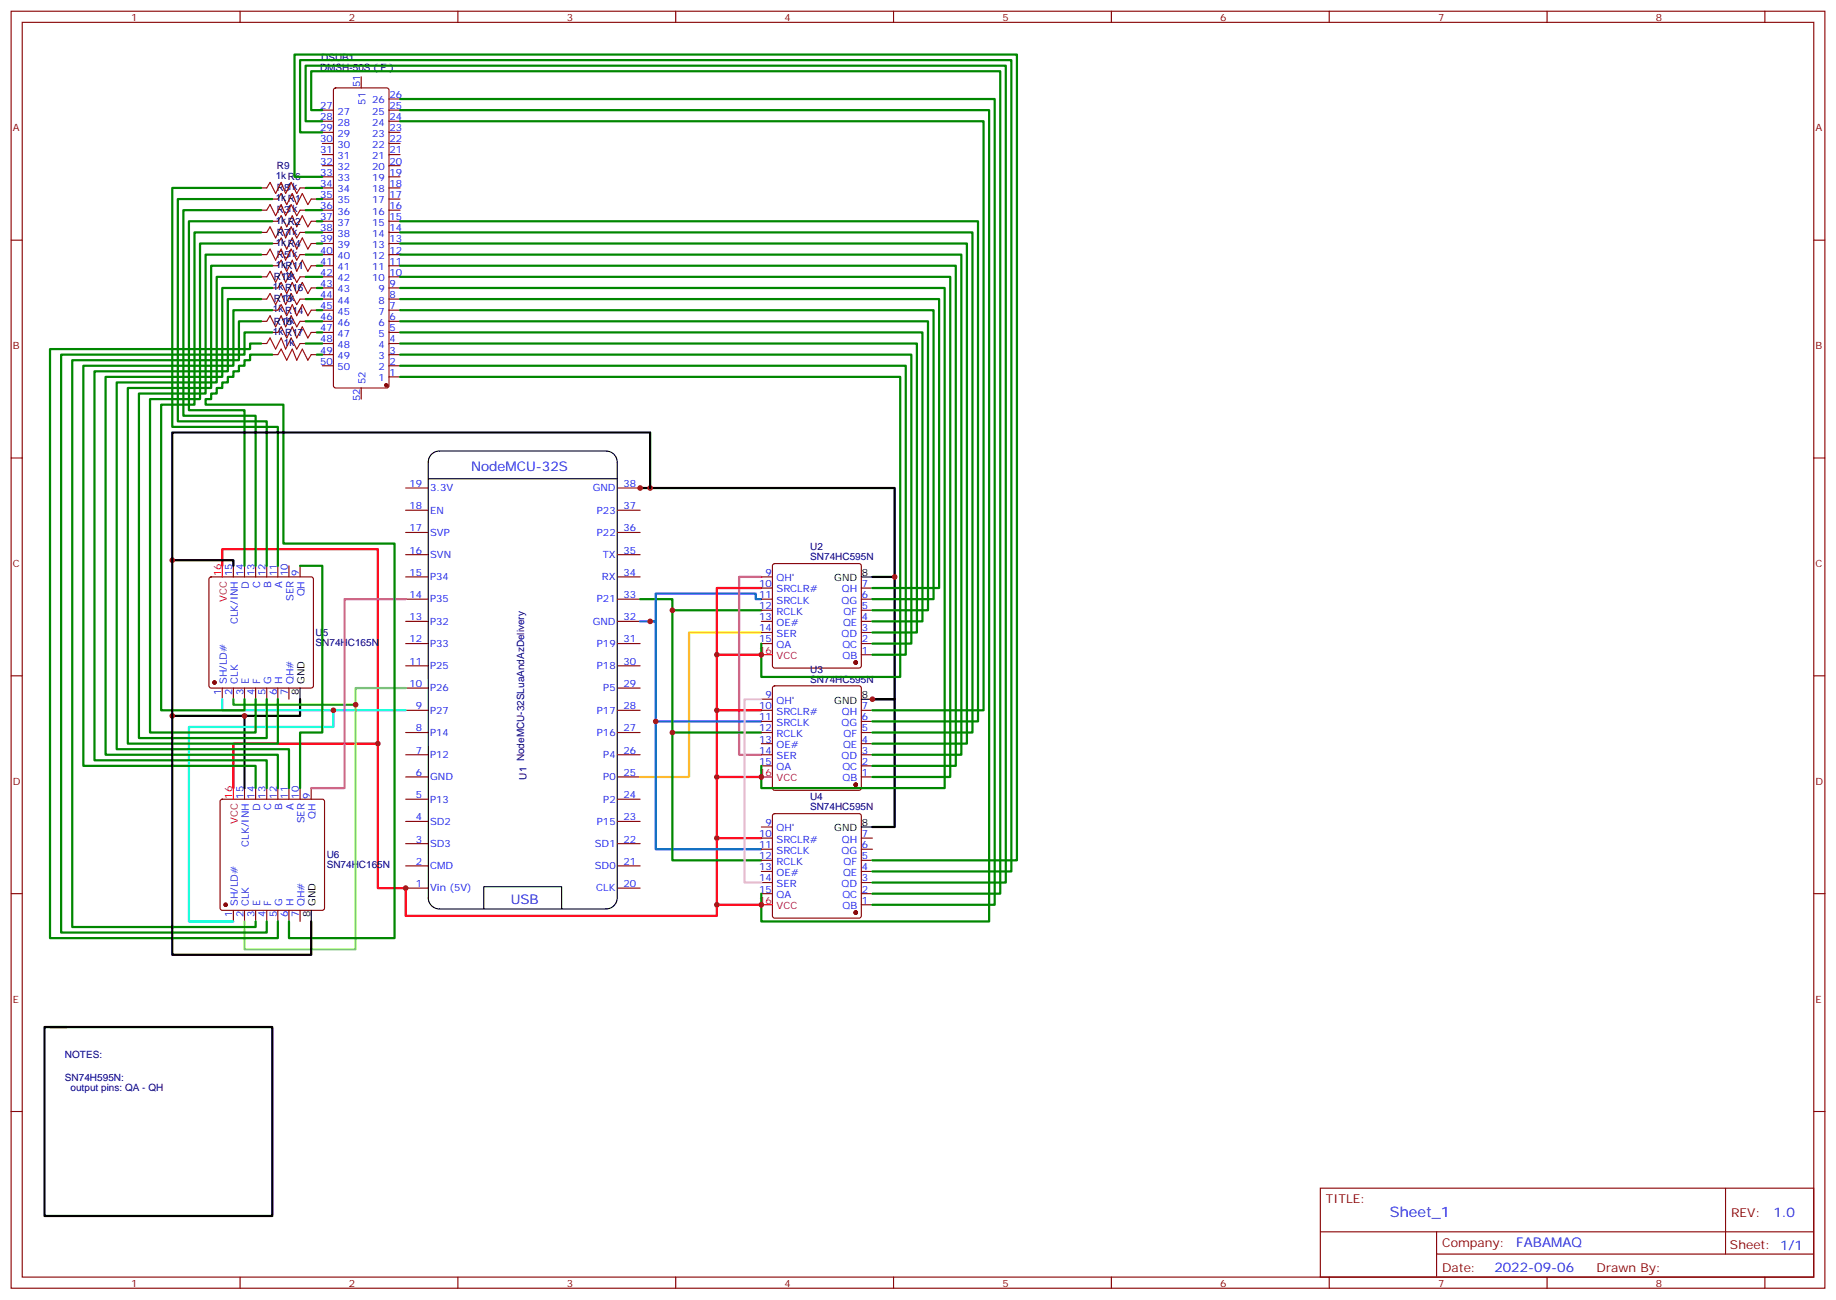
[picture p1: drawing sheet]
<svg xmlns="http://www.w3.org/2000/svg" width="583mm" height="413mm" viewBox="0 0 583 413" stroke-linecap="round" stroke-linejoin="round" font-family="sans-serif">
<g fill="none" stroke="#870000" stroke-width=".35">
<path d="M3.5 3.6h575.8v405.3h-575.8zM7.1 7.1h568.6v398.3h-568.6zM76.2 3.6v3.5M145.3 3.6v3.5M214.5 3.6v3.5M283.6 3.6v3.5M352.8 3.6v3.5M421.9 3.6v3.5M491.1 3.6v3.5M560.2 3.6v3.5M102.3 38.5h3.5M102.3 35h3.5"/>
<path d="M106.1 28.1l.4-.2h16.3l.5 .2 .2 .5v93.8l-.3 .5-.4 .3h-16.3l-.5-.3-.2-.5v-93.8zM114.7 24.4v3.5M123.5 38.5h3.5M123.5 35h3.5M123.5 31.4h3.5M82.9 59.7h1.8M95.2 59.7h1.8M102.3 59.7h3.5M102.3 56.1h3.5M102.3 52.6h3.5M102.3 49.1h3.5M102.3 45.5h3.5"/>
<path d="M102.3 42h3.5M123.5 59.7h3.5M123.5 56.1h3.5M123.5 52.6h3.5M123.5 49.1h3.5M123.5 45.5h3.5M123.5 42h3.5M3.5 76.2h3.6M82.9 73.8h1.8M82.9 66.7h1.8M86.4 77.3h1.8M86.4 70.2h1.8"/>
<path d="M86.4 63.2h1.8M95.2 73.8h1.8M95.2 66.7h1.8M98.8 77.3h1.7M98.8 70.2h1.7M98.8 63.2h1.7M102.3 77.3h3.5M102.3 73.8h3.5M102.3 70.2h3.5M102.3 66.7h3.5M102.3 63.2h3.5M123.5 77.3h3.5"/>
<path d="M123.5 73.8h3.5M123.5 70.2h3.5M123.5 66.7h3.5M123.5 63.2h3.5M575.7 76.2h3.6M82.9 94.9h1.8M82.9 87.9h1.8M82.9 80.8h1.8M86.4 98.5h1.8M86.4 91.4h1.8M86.4 84.3h1.8M95.2 94.9h1.8"/>
<path d="M95.2 87.9h1.8M95.2 80.8h1.8M98.8 98.5h1.7M98.8 91.4h1.7M98.8 84.3h1.7M102.3 98.5h3.5M102.3 94.9h3.5M102.3 91.4h3.5M102.3 87.9h3.5M102.3 84.3h3.5M102.3 80.8h3.5M123.5 98.5h3.5"/>
<path d="M123.5 94.9h3.5M123.5 91.4h3.5M123.5 87.9h3.5M123.5 84.3h3.5M123.5 80.8h3.5M82.9 109h1.8M82.9 102h1.8M86.4 112.6h1.8M86.4 105.5h1.8M95.2 109h1.8M95.2 102h1.8M98.8 112.6h1.7"/>
<path d="M98.8 105.5h1.7M102.3 116.1h3.5M102.3 112.6h3.5M102.3 109h3.5M102.3 105.5h3.5M102.3 102h3.5M123.5 119.6h3.5M123.5 116.1h3.5M123.5 112.6h3.5M123.5 109h3.5M123.5 105.5h3.5M123.5 102h3.5"/>
<path d="M114.7 123.2v3.5M3.5 145.4h3.6M128.8 154.9h7M196.1 154.9h7.1M575.7 145.4h3.6M74.1 179.6v3.5M77.6 179.6v3.5M81.1 179.6v3.5M84.7 179.6v3.5M88.2 179.6v3.5M91.7 179.6v3.5M95.2 179.6v3.5"/>
<path d="M128.8 162h7M128.8 169h7M128.8 176.1h7M196.1 162h7.1M196.1 169h7.1M196.1 176.1h7.1M245.4 179.1l.5-.2h26.8l.5 .2 .2 .5v31.7l-.2 .5-.5 .3h-26.8l-.5-.3-.2-.5v-31.7zM66.6 183.3l.4-.2h31.8l.5 .2 .2 .5v33.9l-.3 .5-.4 .2h-31.8l-.5-.2-.2-.5v-33.9zM128.8 183.1h7M128.8 190.2h7M128.8 197.2h7M196.1 183.1h7.1"/>
<path d="M196.1 190.2h7.1M196.1 197.2h7.1M241.7 183.1h3.5M241.7 190.2h3.5M241.7 197.2h3.5M241.7 193.7h3.5M241.7 186.7h3.5M273.4 190.2h3.5M273.4 197.2h3.5M273.4 193.7h3.5M273.4 186.7h3.5M3.5 214.5h3.6"/>
<path d="M70.6 218.4v3.5M74.1 218.4v3.5M77.6 218.4v3.5M81.1 218.4v3.5M84.7 218.4v3.5M88.2 218.4v3.5M91.7 218.4v3.5M128.8 204.3h7M128.8 211.3h7M128.8 218.4h7M196.1 204.3h7.1M196.1 211.3h7.1"/>
<path d="M196.1 218.4h7.1M241.7 204.3h3.5M241.7 200.8h3.5M245.4 217.9l.5-.2h26.8l.5 .2 .2 .5v31.8l-.2 .5-.5 .2h-26.8l-.5-.3-.2-.4v-31.8zM273.4 204.3h3.5M273.4 207.8h3.5M273.4 200.8h3.5M575.7 214.5h3.6M128.8 225.5h7M128.8 232.5h7M128.8 239.6h7M196.1 225.5h7.1"/>
<path d="M196.1 232.5h7.1M196.1 239.6h7.1M241.7 225.5h3.5M241.7 232.5h3.5M241.7 239.6h3.5M241.7 236h3.5M241.7 229h3.5M241.7 221.9h3.5M273.4 225.5h3.5M273.4 232.5h3.5M273.4 239.6h3.5M273.4 236h3.5"/>
<path d="M273.4 229h3.5M70.1 253.9l.5-.2h31.7l.5 .2 .2 .5v33.9l-.2 .5-.5 .2h-31.7l-.5-.3-.3-.4v-33.9zM77.6 250.2v3.5M81.1 250.2v3.5M84.7 250.2v3.5M88.2 250.2v3.5M91.7 250.2v3.5M95.2 250.2v3.5M98.8 250.2v3.5M128.8 246.6h7M128.8 253.7h7M196.1 246.6h7.1"/>
<path d="M196.1 253.7h7.1M241.7 243.1h3.5M245.4 258.5l.5-.2h26.8l.5 .2 .2 .5v31.7l-.2 .5-.5 .2h-26.8l-.5-.2-.2-.5v-31.7zM273.4 246.6h3.5M273.4 243.1h3.5M128.8 260.7h7M128.8 267.8h7M128.8 274.8h7M196.1 260.7h7.1M196.1 267.8h7.1M196.1 274.8h7.1M241.7 276.6h3.5"/>
<path d="M241.7 273.1h3.5M241.7 269.6h3.5M241.7 266h3.5M241.7 262.5h3.5M273.4 276.6h3.5M273.4 273.1h3.5M273.4 269.6h3.5M273.4 266h3.5M3.5 283.7h3.6M74.1 289v3.5M77.6 289v3.5M81.1 289v3.5"/>
<path d="M84.7 289v3.5M88.2 289v3.5M91.7 289v3.5M95.2 289v3.5M128.8 281.9h7M196.1 281.9h7.1M241.7 283.7h3.5M241.7 280.1h3.5M273.4 283.7h3.5M273.4 287.2h3.5M273.4 280.1h3.5M575.7 283.7h3.6"/>
<path d="M3.5 352.8h3.6M575.7 352.8h3.6M419.1 377.2h156.6v28.2h-156.6zM547.7 377.2v20.9M419.1 391h156.5M456 398.1h119.6M456 391v14.1M76.2 405.4v3.5M145.3 405.4v3.5M214.5 405.4v3.5M283.6 405.4v3.5M352.8 405.4v3.5"/>
<path d="M421.9 405.4v3.5M491.1 405.4v3.5M560.2 405.4v3.5"/>
</g>
<path d="M135.9 146.6l.1 138.4M135.9 152h60M135.9 146.7a3.5 3.5 0 0 1 3.6-3.5h52.9a3.5 3.5 0 0 1 3.5 3.5v138.1M273.4 183.1h3.5M95.2 218.4v3.5M273.4 221.9h3.5M273.4 262.5h3.5M98.8 289v3.5M135.9 285a3.5 3.5 0 0 0 3.6 3.5h52.9a3.5 3.5 0 0 0 3.5-3.5M153.6 288.5v-7h24.7v7" fill="none" stroke="#000" stroke-width=".35"/>
<path d="M241.7 200.8h-23v45.8h-15.5" fill="none" stroke="#ff0" stroke-width=".71"/>
<g fill="none" stroke="#008700" stroke-width=".71">
<path d="M102.3 35h-3.5v-12.4h218.7v261.1h-40.6M102.3 38.5h-5.3v-17.7h222.3v259.3h-42.4M127 38.5h185.2v187h-35.3M127 35h187v257.5h-72.3v-8.8M127 31.4h188.7v255.8h-38.8M82.9 59.7h-28.2v75.8h33.5v44.1M97 59.7h5.3M102.3 42h-7.1v-22.9h225.8v257.5h-44.1M102.3 56.1h-8.8v-38.8h229.3v255.8h-45.9M82.9 66.7h-24.7v65.3h22.9v47.6M82.9 73.8h-21.2v54.6h-10.5v97.1h26.4v-3.6M86.4 63.2h-30v70.5h28.3v45.9"/>
<path d="M86.4 70.2h-26.4v60h17.6v49.4M86.4 77.3h-22.9v49.4h-15.9v105.8h33.5v-10.6M97 66.7h5.3M97 73.8h5.3M100.5 63.2h1.8M100.5 70.2h1.8M100.5 77.3h1.8M127 77.3h179.9v158.7h-30M127 73.8h181.7v158.7h-31.8M127 70.2h183.4v158.8h-33.5M82.9 80.8h-17.6v44.1h-21.2v109.4h40.6v-12.4M82.9 87.9h-14.1v33.5h-31.8v116.4h54.7v12.4"/>
<path d="M82.9 94.9h-10.6v23h-42.3v123.4h54.7v8.9M86.4 84.3h-19.4v38.9h-26.4v112.8h47.6v-14.1M86.4 91.4h-15.8v28.2h-37.1v120h54.7v10.6M86.4 98.5h-12.3v17.6h-47.6v127h54.6v7.1M97 80.8h5.3M97 87.9h5.3M97 94.9h5.3M100.5 84.3h1.8M100.5 91.4h1.8M100.5 98.5h1.8M127 98.5h169.3v91.7h-19.4M127 94.9h171.1v91.8h-21.2"/>
<path d="M127 91.4h172.9v158.8h-58.2v-7.1M127 87.9h174.6v158.7h-24.7M127 84.3h176.4v158.8h-26.5M127 80.8h178.2v158.8h-28.3M82.9 102h-7.1v12.3h-52.9v180h58.2v-1.8M82.9 109h-3.5v1.8h-63.5v187h72.3v-5.3M86.4 105.5h-8.8v7.1h-58.2v183.4h65.3v-3.5M86.4 112.6h-7v1.7h-1.8v1.8h-1.8v1.8h-1.7v1.7h-1.8v1.8h-1.7v1.8h-1.8v1.7h-1.8v1.8h-1.7v1.7h24.7v44.1h35.2v125.3h-33.5v-5.3M97 102h5.3M97 109h5.3M100.5 105.5h1.8M100.5 112.6h1.8"/>
<path d="M127 119.6h158.8v95.3h-44.1v-10.6M127 116.1h160.5v91.7h-10.6M127 112.6h162.3v91.7h-12.4M127 109h164v91.8h-14.1M127 105.5h165.8v91.7h-15.9M127 102h167.6v91.7h-17.7M95.2 179.6h7.1v52.9h-7.1v17.7M203.2 190.2h10.2v3.5h28.3M213.4 193.7v38.8h28.3M213.4 232.5v40.6h28.3"/>
</g>
<path d="M206.4 197.2h1.7v31.8h33.6M241.7 190.2h-1.8v-1.8h-31.8v8.8h-4.9M208.1 229v40.6h33.6" fill="none" stroke="#06f" stroke-width=".71"/>
<path d="M70.6 179.6v-5.3h49.3v107.6h8.9v8.8h98.7v-82.9h14.2M241.7 186.7h-14.2v21.1M119.9 236h-45.8v14.2M227.5 225.5h14.2M227.5 246.6h14.2M227.5 266h14.2M227.5 287.2h14.2" fill="none" stroke="#f00" stroke-width=".71"/>
<path d="M202.8 154.9h81.2v67h-7.1h7.1v40.6h-7.1M54.7 177.8h19.4v1.8M276.9 183.1h7.1M77.6 227.2v23M95.2 221.9v5.3h-40.5M15.9 326h70.5v60h-72.3v-60h7.1" fill="none" stroke="#000" stroke-width=".71"/>
<path d="M128.8 190.2h-19.4v60h-10.6M241.7 183.1h-7.1v56.5h7.1" fill="none" stroke="#f0f" stroke-width=".71"/>
<g fill="#870000" stroke="#870000" stroke-width=".35">
<circle cx="271.6" cy="210.3" r=".53"/>
<circle cx="271.6" cy="249.1" r=".53"/>
<circle cx="271.6" cy="289.7" r=".53"/>
<circle cx="68.1" cy="216.6" r=".53"/>
<circle cx="71.6" cy="287.2" r=".53"/>
<circle cx="122.6" cy="122.3" r=".53"/>
</g>
<path d="M70.6 179.6v3.5M241.7 207.8h3.5M74.1 250.2v3.5M241.7 246.6h3.5M241.7 287.2h3.5" fill="none" stroke="#f00" stroke-width=".35"/>
<path d="M241.7 221.9h-5.3v58.2h5.3" fill="none" stroke="#f9f" stroke-width=".71"/>
<path d="M70.6 221.9v3.6h58.2M105.8 225.5v5.3h-45.8v61.7h14.1" fill="none" stroke="#0ff" stroke-width=".71"/>
<path d="M128.8 218.4h-15.9v82.9h-35.3v-8.8" fill="none" stroke="#9f3" stroke-width=".71"/>
<path d="M74.1 221.9v1.8h38.8" fill="none" stroke="#0f0" stroke-width=".71"/>
<g fill="none" stroke="#a10000" stroke-width=".35">
<path d="M84.7 59.7l1-1.8 1.8 3.5 1.8-3.5 1.4 3.5 1.7-3.5 1.8 3.5 1-1.7M84.7 73.8l1-1.8 1.8 3.5 1.8-3.5 1.4 3.5 1.7-3.5 1.8 3.5 1-1.7M84.7 66.7l1-1.8 1.8 3.6 1.8-3.6 1.4 3.6 1.7-3.6 1.8 3.6 1-1.8M88.2 70.2l1.1-1.7 1.7 3.5 1.8-3.5 1.4 3.5 1.8-3.5 1.7 3.5 1.1-1.8M88.2 77.3l1.1-1.8 1.7 3.6 1.8-3.6 1.4 3.6 1.8-3.6 1.7 3.6 1.1-1.8M88.2 63.2l1.1-1.8 1.7 3.5 1.8-3.5 1.4 3.5 1.8-3.5 1.7 3.5 1.1-1.7M84.7 87.9l1-1.8 1.8 3.5 1.8-3.5 1.4 3.5 1.7-3.5 1.8 3.5 1-1.7M84.7 80.8l1-1.7 1.8 3.5 1.8-3.5 1.4 3.5 1.7-3.5 1.8 3.5 1-1.8M84.7 94.9l1-1.7 1.8 3.5 1.8-3.5 1.4 3.5 1.7-3.5 1.8 3.5 1-1.8M88.2 84.3l1.1-1.7 1.7 3.5 1.8-3.5 1.4 3.5 1.8-3.5 1.7 3.5 1.1-1.8M88.2 91.4l1.1-1.8 1.7 3.6 1.8-3.6 1.4 3.6 1.8-3.6 1.7 3.6 1.1-1.8M88.2 98.5l1.1-1.8 1.7 3.5 1.8-3.5 1.4 3.5 1.8-3.5 1.7 3.5 1.1-1.7"/>
<path d="M84.7 102l1-1.8 1.8 3.6 1.8-3.6 1.4 3.6 1.7-3.6 1.8 3.6 1-1.8M84.7 109l1-1.7 1.8 3.5 1.8-3.5 1.4 3.5 1.7-3.5 1.8 3.5 1-1.8M88.2 105.5l1.1-1.7 1.7 3.5 1.8-3.5 1.4 3.5 1.8-3.5 1.7 3.5 1.1-1.8M88.2 112.6l1.1-1.8 1.7 3.5 1.8-3.5 1.4 3.5 1.8-3.5 1.7 3.5 1.1-1.7"/>
</g>
<g fill="#c00">
<circle cx="227.5" cy="246.6" r=".88"/>
<circle cx="213.4" cy="193.7" r=".88"/>
<circle cx="208.1" cy="229" r=".88"/>
<circle cx="227.5" cy="225.5" r=".88"/>
<circle cx="227.5" cy="266" r=".88"/>
<circle cx="213.4" cy="232.5" r=".88"/>
<circle cx="206.4" cy="197.2" r=".88"/>
<circle cx="203.2" cy="154.9" r=".88"/>
<circle cx="276.9" cy="221.9" r=".88"/>
<circle cx="227.5" cy="287.2" r=".88"/>
<circle cx="227.5" cy="207.8" r=".88"/>
<circle cx="284" cy="183.1" r=".88"/>
<circle cx="128.8" cy="281.9" r=".88"/>
<circle cx="206.4" cy="154.9" r=".88"/>
<circle cx="77.6" cy="227.2" r=".88"/>
<circle cx="119.9" cy="236" r=".88"/>
<circle cx="105.8" cy="225.5" r=".88"/>
<circle cx="112.9" cy="223.7" r=".88"/>
<circle cx="54.7" cy="227.2" r=".88"/>
<circle cx="54.7" cy="177.8" r=".88"/>
<circle cx="241.7" cy="207.8" r=".88"/>
<circle cx="241.7" cy="246.6" r=".88"/>
<circle cx="241.7" cy="287.2" r=".88"/>
</g>
<path d="M206.4 154.9v-17.6h-151.7v165.8h44.1v-10.6" fill="none" stroke="#000" stroke-width=".71"/>
<text font-size="4.6" fill="#00f" x="441.2" y="386.2">Sheet_1</text>
<g font-size="4.2" fill="#00f">
<text x="149.6" y="149.7">NodeMCU-32S</text>
<text x="162.1" y="286.9">USB</text>
<text x="562.9" y="386.4">1.0</text>
<text x="481.3" y="396">FABAMAQ</text>
<text x="474.4" y="403.8">2022-09-06</text>
</g>
<g font-size="3.9" fill="#800">
<text x="420.9" y="381.7">TITLE:</text>
<text x="549.5" y="386.4">REV:</text>
<text x="457.8" y="395.9">Company:</text>
<text x="549.1" y="396.6">Sheet: 1/1</text>
<text x="457.8" y="403.6">Date:</text>
<text x="506.8" y="403.7">Drawn By:</text>
</g>
<g font-size="3.2" fill="#800">
<text x="41.6" y="6.6">1</text>
<text x="110.8" y="6.6">2</text>
<text x="179.9" y="6.6">3</text>
<text x="249.1" y="6.6">4</text>
<text x="318.2" y="6.6">5</text>
<text x="387.3" y="6.6">6</text>
<text x="456.5" y="6.6">7</text>
<text x="525.6" y="6.6">8</text>
<text x="4.1" y="41.7">A</text>
<text x="576.3" y="41.7">A</text>
<text x="4.1" y="110.8">B</text>
<text x="576.3" y="110.8">B</text>
<text x="4.1" y="180">C</text>
<text x="576.3" y="180">C</text>
<text x="4.1" y="249.1">D</text>
<text x="576.3" y="249.1">D</text>
<text x="4.1" y="318.2">E</text>
<text x="576.3" y="318.2">E</text>
<text x="41.6" y="408.4">1</text>
<text x="110.8" y="408.4">2</text>
<text x="179.9" y="408.4">3</text>
<text x="249.1" y="408.4">4</text>
<text x="318.2" y="408.4">5</text>
<text x="387.3" y="408.4">6</text>
<text x="456.5" y="408.4">7</text>
<text x="525.6" y="408.4">8</text>
</g>
<g font-size="3.2" fill="#000080">
<text x="101.6" y="22.6">DMSH-50S（F）</text>
<text x="102" y="19.4">DSUB1</text>
<text x="87.9" y="53.7">R9</text>
<text x="87.5" y="56.8">1kR6</text>
<text x="87.5" y="63.9">1kR1</text>
<text x="87.9" y="60.7">R81k</text>
<text x="87.5" y="70.9">1kR2</text>
<text x="87.9" y="67.8">R31k</text>
<text x="87.5" y="78">1kR4</text>
<text x="87.9" y="74.8">R71k</text>
<text x="87.9" y="81.9">R51k</text>
<text x="87" y="88.9">R12</text>
<text x="87.5" y="85.1">1kR11</text>
<text x="90.3" y="88.6">1k</text>
<text x="86.6" y="92.1">1kR16</text>
<text x="87" y="96">R13</text>
<text x="90.1" y="95.6">1k</text>
<text x="86.6" y="99.2">1kR14</text>
<text x="86.6" y="106.2">1kR17</text>
<text x="87" y="103">R15</text>
<text x="90.1" y="102.7">1k</text>
<text x="90.1" y="109.7">1k</text>
<text x="257.2" y="177.8">SN74HC595N</text>
<text x="257.2" y="174.7">U2</text>
<text x="100.2" y="201.9">U5</text>
<text x="100.2" y="205.1">SN74HC165N</text>
<text x="257.2" y="213.5">U3</text>
<text x="257.2" y="216.6">SN74HC595N</text>
<text x="167.1" y="247.5" transform="rotate(-90 167.1 247.5)">U1 NodeMCU-32SLuaAndAzDelivery</text>
<text x="257.1" y="257.2">SN74HC595N</text>
<text x="257.1" y="254">U4</text>
<text x="103.7" y="275.6">SN74HC165N</text>
<text x="103.7" y="272.5">U6</text>
<text x="20.6" y="336">NOTES:</text>
<text x="20.6" y="343">SN74H595N:</text>
<text x="22.4" y="346.2">output pins: QA - QH</text>
</g>
<g font-size="3.2" fill="#00f">
<text x="114.3" y="27.7" transform="rotate(-90 114.3 27.7)">51</text>
<text x="101.6" y="34.6">27</text>
<text x="116.1" y="33.2" transform="rotate(-90 116.1 33.2)">51</text>
<text x="118.1" y="32.8">26</text>
<text x="123.6" y="34.6">25</text>
<text x="123.6" y="31.1">26</text>
<text x="101.6" y="38.1">28</text>
<text x="101.6" y="41.7">29</text>
<text x="107.1" y="36.4">27</text>
<text x="107.1" y="39.9">28</text>
<text x="118.1" y="39.9">24</text>
<text x="118.1" y="36.4">25</text>
<text x="123.6" y="41.7">23</text>
<text x="123.6" y="38.1">24</text>
<text x="101.6" y="45.2">30</text>
<text x="107.1" y="43.4">29</text>
<text x="107.1" y="47">30</text>
<text x="118.1" y="47">22</text>
<text x="118.1" y="43.4">23</text>
<text x="123.6" y="45.2">22</text>
<text x="101.6" y="48.7">31</text>
<text x="101.6" y="52.2">32</text>
<text x="107.1" y="50.5">31</text>
<text x="118.1" y="50.5">21</text>
<text x="123.6" y="52.2">20</text>
<text x="123.6" y="48.7">21</text>
<text x="101.6" y="55.8">33</text>
<text x="101.6" y="59.3">34</text>
<text x="107.1" y="54">32</text>
<text x="107.1" y="57.5">33</text>
<text x="118.1" y="57.5">19</text>
<text x="118.1" y="54">20</text>
<text x="123.6" y="59.3">18</text>
<text x="123.6" y="55.8">19</text>
<text x="101.6" y="62.8">35</text>
<text x="107.1" y="61.1">34</text>
<text x="107.1" y="64.6">35</text>
<text x="118.1" y="64.6">17</text>
<text x="118.1" y="61.1">18</text>
<text x="123.6" y="62.8">17</text>
<text x="101.6" y="66.4">36</text>
<text x="101.6" y="69.9">37</text>
<text x="107.1" y="68.1">36</text>
<text x="107.1" y="71.6">37</text>
<text x="118.1" y="71.6">15</text>
<text x="118.1" y="68.1">16</text>
<text x="123.6" y="69.9">15</text>
<text x="123.6" y="66.4">16</text>
<text x="101.6" y="73.4">38</text>
<text x="101.6" y="76.9">39</text>
<text x="107.1" y="75.2">38</text>
<text x="118.1" y="75.2">14</text>
<text x="123.6" y="76.9">13</text>
<text x="123.6" y="73.4">14</text>
<text x="101.6" y="80.5">40</text>
<text x="101.6" y="84">41</text>
<text x="107.1" y="78.7">39</text>
<text x="107.1" y="82.2">40</text>
<text x="118.1" y="82.2">12</text>
<text x="118.1" y="78.7">13</text>
<text x="123.6" y="84">11</text>
<text x="123.6" y="80.5">12</text>
<text x="101.6" y="87.5">42</text>
<text x="107.1" y="85.8">41</text>
<text x="107.1" y="89.3">42</text>
<text x="118.1" y="89.3">10</text>
<text x="118.1" y="85.8">11</text>
<text x="123.6" y="87.5">10</text>
<text x="101.6" y="91.1">43</text>
<text x="101.6" y="94.6">44</text>
<text x="107.1" y="92.8">43</text>
<text x="120.2" y="92.8">9</text>
<text x="123.6" y="94.6">8</text>
<text x="123.6" y="91.1">9</text>
<text x="101.6" y="98.1">45</text>
<text x="101.6" y="101.6">46</text>
<text x="107.1" y="96.3">44</text>
<text x="107.1" y="99.9">45</text>
<text x="120.2" y="99.9">7</text>
<text x="120.2" y="96.3">8</text>
<text x="123.6" y="101.6">6</text>
<text x="123.6" y="98.1">7</text>
<text x="101.6" y="105.2">47</text>
<text x="107.1" y="103.4">46</text>
<text x="107.1" y="106.9">47</text>
<text x="120.2" y="106.9">5</text>
<text x="120.2" y="103.4">6</text>
<text x="123.6" y="105.2">5</text>
<text x="101.6" y="108.7">48</text>
<text x="101.6" y="112.2">49</text>
<text x="107.1" y="110.5">48</text>
<text x="107.1" y="114">49</text>
<text x="120.2" y="114">3</text>
<text x="120.2" y="110.5">4</text>
<text x="123.6" y="112.2">3</text>
<text x="123.6" y="108.7">4</text>
<text x="101.6" y="115.7">50</text>
<text x="107.1" y="117.5">50</text>
<text x="120.2" y="117.5">2</text>
<text x="123.6" y="119.3">1</text>
<text x="123.6" y="115.7">2</text>
<text x="116.1" y="121.8" transform="rotate(-90 116.1 121.8)">52</text>
<text x="120.2" y="121">1</text>
<text x="114.3" y="127.4" transform="rotate(-90 114.3 127.4)">52</text>
<text x="130" y="154.6">19</text>
<text x="136.5" y="156">3.3V</text>
<text x="188.2" y="156">GND</text>
<text x="197.9" y="154.6">38</text>
<text x="130" y="161.6">18</text>
<text x="197.9" y="161.6">37</text>
<text x="136.5" y="163">EN</text>
<text x="189.5" y="163">P23</text>
<text x="130" y="168.7">17</text>
<text x="136.5" y="170.1">SVP</text>
<text x="189.5" y="170.1">P22</text>
<text x="197.9" y="168.7">36</text>
<text x="130" y="175.7">16</text>
<text x="136.5" y="177.1">SVN</text>
<text x="191.3" y="177.1">TX</text>
<text x="197.9" y="175.7">35</text>
<text x="73.7" y="183" transform="rotate(-90 73.7 183)">15</text>
<text x="77.3" y="183" transform="rotate(-90 77.3 183)">14</text>
<text x="80.8" y="183" transform="rotate(-90 80.8 183)">13</text>
<text x="84.3" y="183" transform="rotate(-90 84.3 183)">12</text>
<text x="87.8" y="183" transform="rotate(-90 87.8 183)">11</text>
<text x="91.4" y="183" transform="rotate(-90 91.4 183)">10</text>
<text x="94.9" y="183" transform="rotate(-90 94.9 183)">9</text>
<text x="130" y="182.8">15</text>
<text x="136.5" y="184.2">P34</text>
<text x="191.1" y="184.2">RX</text>
<text x="197.9" y="182.8">34</text>
<text x="243" y="182.8">9</text>
<text x="246.5" y="184.5">QH'</text>
<text x="79" y="186.9" transform="rotate(-90 79 186.9)">D</text>
<text x="82.5" y="186.6" transform="rotate(-90 82.5 186.6)">C</text>
<text x="86.1" y="186.6" transform="rotate(-90 86.1 186.6)">B</text>
<text x="89.6" y="186.6" transform="rotate(-90 89.6 186.6)">A</text>
<text x="93.1" y="190.8" transform="rotate(-90 93.1 190.8)">SER</text>
<text x="96.7" y="189.3" transform="rotate(-90 96.7 189.3)">QH</text>
<text x="130" y="189.8">14</text>
<text x="136.5" y="191.2">P35</text>
<text x="189.5" y="191.2">P21</text>
<text x="197.9" y="189.8">33</text>
<text x="241" y="186.3">10</text>
<text x="241" y="189.8">11</text>
<text x="246.5" y="188.1">SRCLR#</text>
<text x="246.5" y="191.6">SRCLK</text>
<text x="267.1" y="191.6">QG</text>
<text x="267.2" y="188.1">QH</text>
<text x="273.6" y="189.8">6</text>
<text x="273.6" y="186.3">7</text>
<text x="130" y="196.9">13</text>
<text x="197.9" y="196.9">32</text>
<text x="241" y="193.4">12</text>
<text x="241" y="196.9">13</text>
<text x="246.5" y="195.1">RCLK</text>
<text x="267.8" y="195.1">QF</text>
<text x="273.6" y="196.9">4</text>
<text x="273.6" y="193.4">5</text>
<text x="75.5" y="198.1" transform="rotate(-90 75.5 198.1)">CLK/INH</text>
<text x="130" y="203.9">12</text>
<text x="136.5" y="198.3">P32</text>
<text x="188.2" y="198.3">GND</text>
<text x="197.9" y="203.9">31</text>
<text x="241" y="200.4">14</text>
<text x="241" y="203.9">15</text>
<text x="246.5" y="198.6">OE#</text>
<text x="246.5" y="202.2">SER</text>
<text x="267.2" y="202.2">QD</text>
<text x="267.6" y="198.6">QE</text>
<text x="273.6" y="203.9">2</text>
<text x="273.6" y="200.4">3</text>
<text x="136.5" y="205.4">P33</text>
<text x="189.5" y="205.4">P19</text>
<text x="246.5" y="205.7">QA</text>
<text x="267.4" y="205.7">QC</text>
<text x="267.4" y="209.2">QB</text>
<text x="273.6" y="207.5">1</text>
<text x="130" y="211">11</text>
<text x="136.5" y="212.4">P25</text>
<text x="189.5" y="212.4">P18</text>
<text x="197.9" y="211">30</text>
<text x="70.2" y="220.6" transform="rotate(-90 70.2 220.6)">1</text>
<text x="72" y="217.1" transform="rotate(-90 72 217.1)">SH/LD#</text>
<text x="73.7" y="220.6" transform="rotate(-90 73.7 220.6)">2</text>
<text x="75.5" y="217.1" transform="rotate(-90 75.5 217.1)">CLK</text>
<text x="77.3" y="220.6" transform="rotate(-90 77.3 220.6)">3</text>
<text x="79" y="217.1" transform="rotate(-90 79 217.1)">E</text>
<text x="80.8" y="220.6" transform="rotate(-90 80.8 220.6)">4</text>
<text x="82.5" y="217.1" transform="rotate(-90 82.5 217.1)">F</text>
<text x="84.3" y="220.6" transform="rotate(-90 84.3 220.6)">5</text>
<text x="86.1" y="217.1" transform="rotate(-90 86.1 217.1)">G</text>
<text x="87.8" y="220.6" transform="rotate(-90 87.8 220.6)">6</text>
<text x="89.6" y="217.1" transform="rotate(-90 89.6 217.1)">H</text>
<text x="91.4" y="220.6" transform="rotate(-90 91.4 220.6)">7</text>
<text x="93.1" y="217.1" transform="rotate(-90 93.1 217.1)">QH#</text>
<text x="130" y="218.1">10</text>
<text x="136.5" y="219.5">P26</text>
<text x="191.5" y="219.5">P5</text>
<text x="197.9" y="218.1">29</text>
<text x="243" y="221.6">9</text>
<text x="132" y="225.1">9</text>
<text x="136.5" y="226.5">P27</text>
<text x="189.5" y="226.5">P17</text>
<text x="197.9" y="225.1">28</text>
<text x="241" y="225.1">10</text>
<text x="246.5" y="223.3">QH'</text>
<text x="246.5" y="226.9">SRCLR#</text>
<text x="267.2" y="226.9">QH</text>
<text x="273.6" y="225.1">7</text>
<text x="132" y="232.2">8</text>
<text x="136.5" y="233.6">P14</text>
<text x="189.5" y="233.6">P16</text>
<text x="197.9" y="232.2">27</text>
<text x="241" y="228.6">11</text>
<text x="241" y="232.2">12</text>
<text x="246.5" y="230.4">SRCLK</text>
<text x="246.5" y="233.9">RCLK</text>
<text x="267.1" y="230.4">QG</text>
<text x="267.8" y="233.9">QF</text>
<text x="273.6" y="232.2">5</text>
<text x="273.6" y="228.6">6</text>
<text x="132" y="239.2">7</text>
<text x="197.9" y="239.2">26</text>
<text x="241" y="235.7">13</text>
<text x="241" y="239.2">14</text>
<text x="246.5" y="237.5">OE#</text>
<text x="267.6" y="237.5">QE</text>
<text x="273.6" y="239.2">3</text>
<text x="273.6" y="235.7">4</text>
<text x="136.5" y="240.6">P12</text>
<text x="191.5" y="240.6">P4</text>
<text x="241" y="242.7">15</text>
<text x="246.5" y="241">SER</text>
<text x="246.5" y="244.5">QA</text>
<text x="267.2" y="241">QD</text>
<text x="267.4" y="244.5">QC</text>
<text x="273.6" y="242.7">2</text>
<text x="132" y="246.3">6</text>
<text x="136.5" y="247.7">GND</text>
<text x="191.5" y="247.7">P0</text>
<text x="197.9" y="246.3">25</text>
<text x="267.4" y="248">QB</text>
<text x="273.6" y="246.3">1</text>
<text x="77.3" y="253.5" transform="rotate(-90 77.3 253.5)">15</text>
<text x="80.8" y="253.5" transform="rotate(-90 80.8 253.5)">14</text>
<text x="82.5" y="257.4" transform="rotate(-90 82.5 257.4)">D</text>
<text x="84.3" y="253.5" transform="rotate(-90 84.3 253.5)">13</text>
<text x="86.1" y="257.2" transform="rotate(-90 86.1 257.2)">C</text>
<text x="87.8" y="253.5" transform="rotate(-90 87.8 253.5)">12</text>
<text x="89.6" y="257.2" transform="rotate(-90 89.6 257.2)">B</text>
<text x="91.4" y="253.5" transform="rotate(-90 91.4 253.5)">11</text>
<text x="93.1" y="257.2" transform="rotate(-90 93.1 257.2)">A</text>
<text x="94.9" y="253.5" transform="rotate(-90 94.9 253.5)">10</text>
<text x="98.4" y="253.5" transform="rotate(-90 98.4 253.5)">9</text>
<text x="132" y="253.3">5</text>
<text x="136.5" y="254.7">P13</text>
<text x="191.5" y="254.7">P2</text>
<text x="197.9" y="253.3">24</text>
<text x="96.7" y="261.4" transform="rotate(-90 96.7 261.4)">SER</text>
<text x="100.2" y="259.9" transform="rotate(-90 100.2 259.9)">QH</text>
<text x="132" y="260.4">4</text>
<text x="136.5" y="261.8">SD2</text>
<text x="189.5" y="261.8">P15</text>
<text x="197.9" y="260.4">23</text>
<text x="243" y="262.1">9</text>
<text x="246.5" y="263.9">QH'</text>
<text x="79" y="268.7" transform="rotate(-90 79 268.7)">CLK/INH</text>
<text x="132" y="267.4">3</text>
<text x="136.5" y="268.9">SD3</text>
<text x="188.8" y="268.9">SD1</text>
<text x="197.9" y="267.4">22</text>
<text x="241" y="265.7">10</text>
<text x="241" y="269.2">11</text>
<text x="246.5" y="267.4">SRCLR#</text>
<text x="267.2" y="267.4">QH</text>
<text x="273.6" y="269.2">6</text>
<text x="273.6" y="265.7">7</text>
<text x="132" y="274.5">2</text>
<text x="136.5" y="275.9">CMD</text>
<text x="188.8" y="275.9">SD0</text>
<text x="197.9" y="274.5">21</text>
<text x="241" y="272.7">12</text>
<text x="246.5" y="271">SRCLK</text>
<text x="246.5" y="274.5">RCLK</text>
<text x="267.1" y="271">QG</text>
<text x="267.8" y="274.5">QF</text>
<text x="273.6" y="272.7">5</text>
<text x="132" y="281.6">1</text>
<text x="197.9" y="281.6">20</text>
<text x="241" y="276.3">13</text>
<text x="241" y="279.8">14</text>
<text x="246.5" y="278">OE#</text>
<text x="246.5" y="281.6">SER</text>
<text x="267.2" y="281.6">QD</text>
<text x="267.6" y="278">QE</text>
<text x="273.6" y="279.8">3</text>
<text x="273.6" y="276.3">4</text>
<text x="75.5" y="287.7" transform="rotate(-90 75.5 287.7)">SH/LD#</text>
<text x="79" y="287.7" transform="rotate(-90 79 287.7)">CLK</text>
<text x="82.5" y="287.7" transform="rotate(-90 82.5 287.7)">E</text>
<text x="86.1" y="287.7" transform="rotate(-90 86.1 287.7)">F</text>
<text x="89.6" y="287.7" transform="rotate(-90 89.6 287.7)">G</text>
<text x="93.1" y="287.7" transform="rotate(-90 93.1 287.7)">H</text>
<text x="96.7" y="287.7" transform="rotate(-90 96.7 287.7)">QH#</text>
<text x="136.5" y="283">Vin (5V)</text>
<text x="189.3" y="283">CLK</text>
<text x="241" y="283.3">15</text>
<text x="246.5" y="285.1">QA</text>
<text x="267.4" y="285.1">QC</text>
<text x="273.6" y="286.8">1</text>
<text x="273.6" y="283.3">2</text>
<text x="73.7" y="291.2" transform="rotate(-90 73.7 291.2)">1</text>
<text x="77.3" y="291.2" transform="rotate(-90 77.3 291.2)">2</text>
<text x="80.8" y="291.2" transform="rotate(-90 80.8 291.2)">3</text>
<text x="84.3" y="291.2" transform="rotate(-90 84.3 291.2)">4</text>
<text x="87.8" y="291.2" transform="rotate(-90 87.8 291.2)">5</text>
<text x="91.4" y="291.2" transform="rotate(-90 91.4 291.2)">6</text>
<text x="94.9" y="291.2" transform="rotate(-90 94.9 291.2)">7</text>
<text x="267.4" y="288.6">QB</text>
</g>
<g font-size="3.2" fill="#f00">
<text x="70.2" y="183" transform="rotate(-90 70.2 183)">16</text>
<text x="72" y="191" transform="rotate(-90 72 191)">VCC</text>
<text x="241" y="207.5">16</text>
<text x="246.5" y="209.2">VCC</text>
<text x="241" y="246.3">16</text>
<text x="246.5" y="248">VCC</text>
<text x="73.7" y="253.5" transform="rotate(-90 73.7 253.5)">16</text>
<text x="75.5" y="261.6" transform="rotate(-90 75.5 261.6)">VCC</text>
<text x="241" y="286.8">16</text>
<text x="246.5" y="288.6">VCC</text>
</g>
<g font-size="3.2">
<text x="264.8" y="184.5">GND</text>
<text x="273.6" y="182.8">8</text>
<text x="94.9" y="220.6" transform="rotate(-90 94.9 220.6)">8</text>
<text x="96.7" y="217.1" transform="rotate(-90 96.7 217.1)">GND</text>
<text x="273.6" y="221.6">8</text>
<text x="264.8" y="223.3">GND</text>
<text x="264.8" y="263.9">GND</text>
<text x="273.6" y="262.1">8</text>
<text x="100.2" y="287.7" transform="rotate(-90 100.2 287.7)">GND</text>
<text x="98.4" y="291.2" transform="rotate(-90 98.4 291.2)">8</text>
</g>
</svg>
